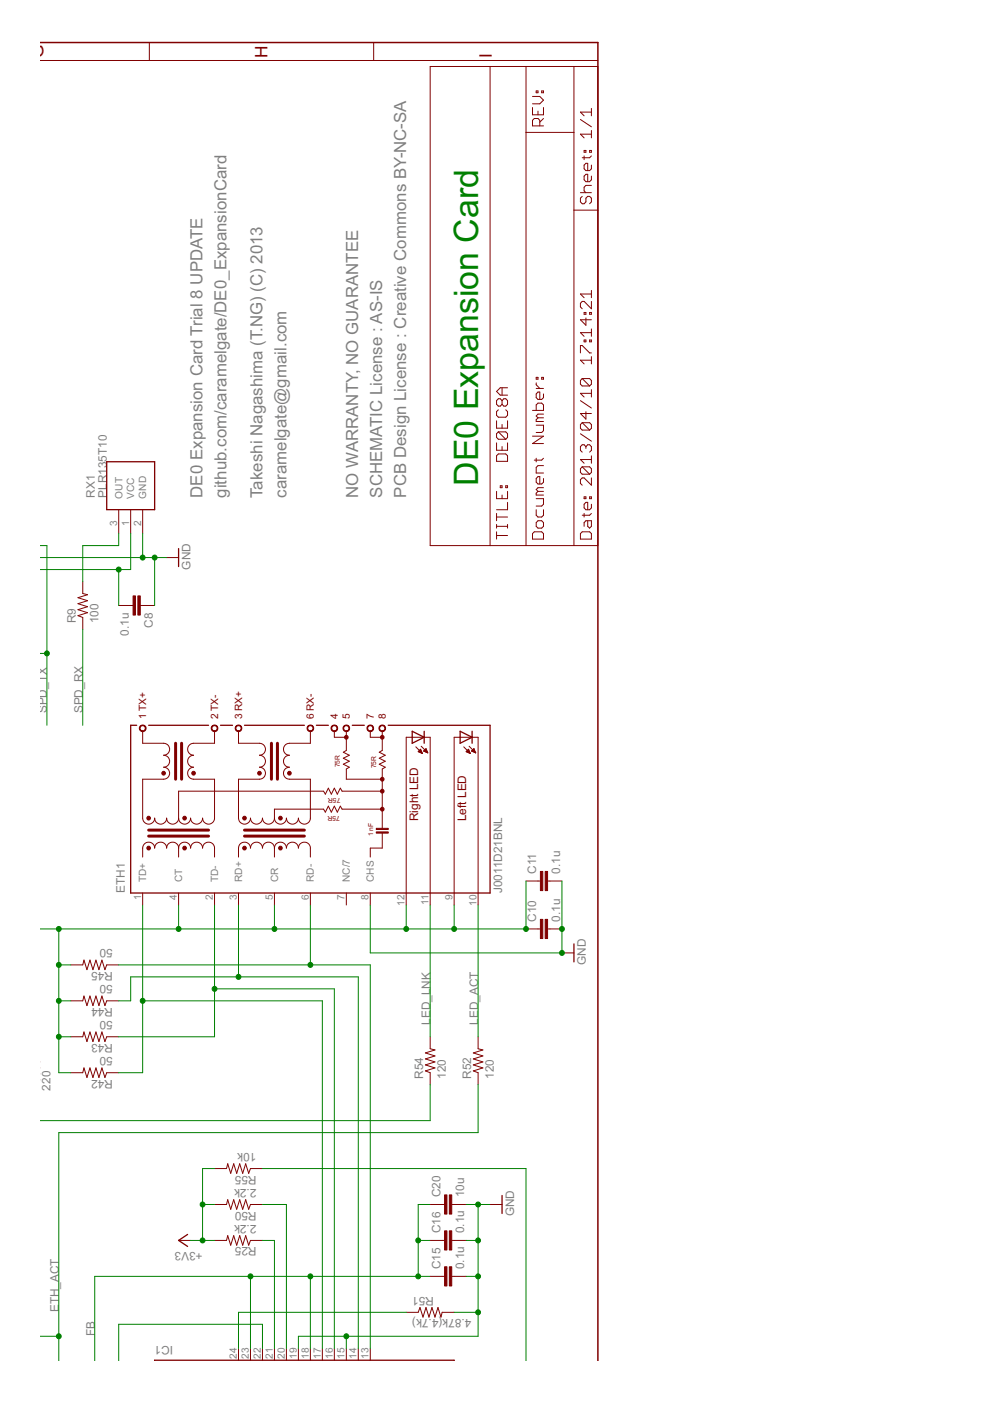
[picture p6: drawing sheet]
<svg xmlns="http://www.w3.org/2000/svg" width="210mm" height="297mm" viewBox="0 0 210 297" stroke-linecap="round" stroke-linejoin="round" font-family="sans-serif">
<g fill="#800000" stroke="#800000" stroke-width=".32">
<path d="M126.8 9v279.6z"/>
<path d="M8.5 9h118.3z"/>
</g>
<g fill="#800000" stroke="#800000" stroke-width=".21">
<path d="M8.5 12.8h118.3z"/>
<path d="M31.7 9v3.8z"/>
<path d="M79.2 9v3.8z"/>
<path d="M126.8 44.6v71.1z"/>
<path d="M111.5 14.1v14z"/>
<path d="M121.7 115.7h5.1z"/>
<path d="M123.1 114.3h2.3z"/>
<path d="M125.4 113.1v1.2z"/>
<path d="M125 112.8l.4 .3z"/>
<path d="M123.4 112.8h1.6z"/>
<path d="M123.4 112.8l-.3 .3z"/>
<path d="M123.1 113.1v1.2z"/>
<path d="M123.8 110.8v.8z"/>
<path d="M124.2 110.4l-.4 .4z"/>
<path d="M124.2 110.4h1.2z"/>
<path d="M125.4 110.4v1.2z"/>
<path d="M125.4 111.6l-.4 .4z"/>
<path d="M124.6 111.6l.4 .4z"/>
<path d="M124.6 110.4v1.2z"/>
<path d="M123.4 109.2h1.6z"/>
<path d="M125.4 108.9l-.4 .3z"/>
<path d="M123.8 108.9v.7z"/>
<path d="M125.4 106.9v.8z"/>
<path d="M125.4 107.7l-.4 .4z"/>
<path d="M124.2 108.1h.8z"/>
<path d="M123.8 107.7l.4 .4z"/>
<path d="M123.8 106.9v.8z"/>
<path d="M124.2 106.5l-.4 .4z"/>
<path d="M124.2 106.5h.4z"/>
<path d="M124.6 106.5v1.6z"/>
<path d="M123.8 105.3v.4z"/>
<path d="M123.8 105.3h.4z"/>
<path d="M124.2 105.3v.4z"/>
<path d="M123.8 105.7h.4z"/>
<path d="M125 105.3v.4z"/>
<path d="M125 105.3h.4z"/>
<path d="M125.4 105.3v.4z"/>
<path d="M125 105.7h.4z"/>
<path d="M125.4 101.3v1.6z"/>
<path d="M123.8 101.3l1.6 1.6z"/>
<path d="M123.4 101.3h.4z"/>
<path d="M123.4 101.3l-.3 .4z"/>
<path d="M123.1 101.7v.8z"/>
<path d="M123.1 102.5l.3 .4z"/>
<path d="M123.4 100.5h1.6z"/>
<path d="M123.1 100.2l.3 .3z"/>
<path d="M123.1 99.4v.8z"/>
<path d="M123.4 99l-.3 .4z"/>
<path d="M123.4 99h1.6z"/>
<path d="M125 99l.4 .4z"/>
<path d="M125.4 99.4v.8z"/>
<path d="M125.4 100.2l-.4 .3z"/>
<path d="M123.4 99l1.6 1.5z"/>
<path d="M123.1 97.4l.7 .8z"/>
<path d="M123.1 97.4h2.3z"/>
<path d="M125.4 96.6v1.6z"/>
<path d="M123.1 95.5l.3 .4z"/>
<path d="M123.1 94.7v.8z"/>
<path d="M123.4 94.3l-.3 .4z"/>
<path d="M123.4 94.3h.4z"/>
<path d="M123.8 94.3l.4 .4z"/>
<path d="M124.2 94.7v.4z"/>
<path d="M124.6 94.3l-.4 .4z"/>
<path d="M124.6 94.3h.4z"/>
<path d="M125 94.3l.4 .4z"/>
<path d="M125.4 94.7v.8z"/>
<path d="M125.4 95.5l-.4 .4z"/>
<path d="M123.1 92l2.3 1.5z"/>
<path d="M123.4 91.2h1.6z"/>
<path d="M123.1 90.8l.3 .4z"/>
<path d="M123.1 90v.8z"/>
<path d="M123.4 89.6l-.3 .4z"/>
<path d="M123.4 89.6h1.6z"/>
<path d="M125 89.6l.4 .4z"/>
<path d="M125.4 90v.8z"/>
<path d="M125.4 90.8l-.4 .4z"/>
<path d="M123.4 89.6l1.6 1.6z"/>
<path d="M123.1 87.7h2.3z"/>
<path d="M123.1 87.7l1.1 1.2z"/>
<path d="M124.2 87.3v1.6z"/>
<path d="M123.1 84.9l2.3 1.6z"/>
<path d="M123.1 83.4l.7 .8z"/>
<path d="M123.1 83.4h2.3z"/>
<path d="M125.4 82.6v1.6z"/>
<path d="M123.4 81.8h1.6z"/>
<path d="M123.1 81.4l.3 .4z"/>
<path d="M123.1 80.7v.7z"/>
<path d="M123.4 80.3l-.3 .4z"/>
<path d="M123.4 80.3h1.6z"/>
<path d="M125 80.3l.4 .4z"/>
<path d="M125.4 80.7v.7z"/>
<path d="M125.4 81.4l-.4 .4z"/>
<path d="M123.4 80.3l1.6 1.5z"/>
<path d="M123.1 76.4l.7 .8z"/>
<path d="M123.1 76.4h2.3z"/>
<path d="M125.4 75.6v1.6z"/>
<path d="M123.1 73.3v1.5z"/>
<path d="M123.1 73.3h.3z"/>
<path d="M123.4 73.3l1.6 1.5z"/>
<path d="M125 74.8h.4z"/>
<path d="M123.8 72.1v.4z"/>
<path d="M123.8 72.1h.4z"/>
<path d="M124.2 72.1v.4z"/>
<path d="M123.8 72.5h.4z"/>
<path d="M125 72.1v.4z"/>
<path d="M125 72.1h.4z"/>
<path d="M125.4 72.1v.4z"/>
<path d="M125 72.5h.4z"/>
<path d="M123.1 70.5l.7 .8z"/>
<path d="M123.1 70.5h2.3z"/>
<path d="M125.4 69.7v1.6z"/>
<path d="M123.1 67.8h2.3z"/>
<path d="M123.1 67.8l1.1 1.2z"/>
<path d="M124.2 67.4v1.6z"/>
<path d="M123.8 66.3v.3z"/>
<path d="M123.8 66.3h.4z"/>
<path d="M124.2 66.3v.3z"/>
<path d="M123.8 66.6h.4z"/>
<path d="M125 66.3v.3z"/>
<path d="M125 66.3h.4z"/>
<path d="M125.4 66.3v.3z"/>
<path d="M125 66.6h.4z"/>
<path d="M125.4 63.9v1.6z"/>
<path d="M123.8 63.9l1.6 1.6z"/>
<path d="M123.4 63.9h.4z"/>
<path d="M123.4 63.9l-.3 .4z"/>
<path d="M123.1 64.3v.8z"/>
<path d="M123.1 65.1l.3 .4z"/>
<path d="M123.1 62.3l.7 .8z"/>
<path d="M123.1 62.3h2.3z"/>
<path d="M125.4 61.6v1.5z"/>
<path d="M121.7 44.6v71.1z"/>
<path d="M111.5 115.7h10.2z"/>
<path d="M111.5 14.1h10.2z"/>
<path d="M121.7 44.6h5.1z"/>
<path d="M121.7 28.1v16.5z"/>
<path d="M126.8 14.1v30.5z"/>
<path d="M123.4 41.6l-.3 .4z"/>
<path d="M123.1 42v.8z"/>
<path d="M123.1 42.8l.3 .4z"/>
<path d="M123.4 43.2h.4z"/>
<path d="M124.2 42.8l-.4 .4z"/>
<path d="M124.2 42v.8z"/>
<path d="M124.2 42l.4-.4z"/>
<path d="M124.6 41.6h.4z"/>
<path d="M125 41.6l.4 .4z"/>
<path d="M125.4 42v.8z"/>
<path d="M125.4 42.8l-.4 .4z"/>
<path d="M123.1 40.9h2.3z"/>
<path d="M123.8 40.5l.4 .4z"/>
<path d="M123.8 39.7v.8z"/>
<path d="M123.8 39.7l.4-.4z"/>
<path d="M124.2 39.3h1.2z"/>
<path d="M125.4 37.3v.8z"/>
<path d="M125.4 38.1l-.4 .4z"/>
<path d="M124.2 38.5h.8z"/>
<path d="M123.8 38.1l.4 .4z"/>
<path d="M123.8 37.3v.8z"/>
<path d="M123.8 37.3l.4-.3z"/>
<path d="M124.2 37h.4z"/>
<path d="M124.6 37v1.5z"/>
<path d="M125.4 35v.8z"/>
<path d="M125.4 35.8l-.4 .4z"/>
<path d="M124.2 36.2h.8z"/>
<path d="M123.8 35.8l.4 .4z"/>
<path d="M123.8 35v.8z"/>
<path d="M123.8 35l.4-.4z"/>
<path d="M124.2 34.6h.4z"/>
<path d="M124.6 34.6v1.6z"/>
<path d="M123.4 33.4h1.6z"/>
<path d="M125 33.4l.4-.3z"/>
<path d="M123.8 33.1v.7z"/>
<path d="M123.8 31.9v.4z"/>
<path d="M123.8 31.9h.4z"/>
<path d="M124.2 31.9v.4z"/>
<path d="M123.8 32.3h.4z"/>
<path d="M125 31.9v.4z"/>
<path d="M125 31.9h.4z"/>
<path d="M125.4 31.9v.4z"/>
<path d="M125 32.3h.4z"/>
<path d="M123.1 28.4l.7 .8z"/>
<path d="M123.1 28.4h2.3z"/>
<path d="M125.4 27.7v1.5z"/>
<path d="M123.1 25.3l2.3 1.6z"/>
<path d="M123.1 23.8l.7 .8z"/>
<path d="M123.1 23.8h2.3z"/>
<path d="M125.4 23v1.6z"/>
<path d="M112.9 26.7h2.3z"/>
<path d="M112.9 25.5v1.2z"/>
<path d="M112.9 25.5l.4-.4z"/>
<path d="M113.3 25.1h.8z"/>
<path d="M114.1 25.1l.3 .4z"/>
<path d="M114.4 25.5v1.2z"/>
<path d="M114.4 25.9l.8-.8z"/>
<path d="M112.9 22.8v1.5z"/>
<path d="M112.9 24.3h2.3z"/>
<path d="M115.2 22.8v1.5z"/>
<path d="M114.1 23.6v.7z"/>
<path d="M112.9 22h1.5z"/>
<path d="M115.2 21.2l-.8 .8z"/>
<path d="M114.4 20.4l.8 .8z"/>
<path d="M112.9 20.4h1.5z"/>
<path d="M113.7 19.3v.4z"/>
<path d="M113.7 19.3h.4z"/>
<path d="M114.1 19.3v.4z"/>
<path d="M113.7 19.7h.4z"/>
<path d="M114.9 19.3v.4z"/>
<path d="M114.9 19.3h.3z"/>
<path d="M115.2 19.3v.4z"/>
<path d="M114.9 19.7h.3z"/>
<path d="M111.5 28.1h10.2z"/>
<path d="M111.5 28.1v87.6z"/>
<path d="M121.7 14.1v14z"/>
<path d="M121.7 14.1h5.1z"/>
<path d="M103.9 115.7h7.6z"/>
<path d="M91.2 14.1v101.6z"/>
<path d="M91.2 14.1h12.7z"/>
<path d="M103.9 14.1v101.6z"/>
<path d="M91.2 115.7h12.7z"/>
<path d="M103.9 14.1h7.6z"/>
<path d="M105.3 113.5h2.3z"/>
<path d="M105.3 112.8v1.5z"/>
<path d="M107.6 111.2v.8z"/>
<path d="M105.3 111.6h2.3z"/>
<path d="M105.3 111.2v.8z"/>
<path d="M105.3 109.6h2.3z"/>
<path d="M105.3 108.9v1.5z"/>
<path d="M105.3 108.1h2.3z"/>
<path d="M107.6 106.5v1.6z"/>
<path d="M105.3 104.2v1.5z"/>
<path d="M105.3 105.7h2.3z"/>
<path d="M107.6 104.2v1.5z"/>
<path d="M106.4 105v.7z"/>
<path d="M106.1 103v.4z"/>
<path d="M106.1 103h.3z"/>
<path d="M106.4 103v.4z"/>
<path d="M106.1 103.4h.3z"/>
<path d="M107.2 103v.4z"/>
<path d="M107.2 103h.4z"/>
<path d="M107.6 103v.4z"/>
<path d="M107.2 103.4h.4z"/>
<path d="M112.9 114.3h2.3z"/>
<path d="M115.2 113.1v1.2z"/>
<path d="M114.9 112.8l.3 .3z"/>
<path d="M113.3 112.8h1.6z"/>
<path d="M113.3 112.8l-.4 .3z"/>
<path d="M112.9 113.1v1.2z"/>
<path d="M115.2 110.8v.8z"/>
<path d="M114.9 110.4l.3 .4z"/>
<path d="M114.1 110.4h.8z"/>
<path d="M114.1 110.4l-.4 .4z"/>
<path d="M113.7 110.8v.8z"/>
<path d="M113.7 111.6l.4 .4z"/>
<path d="M114.1 112h.8z"/>
<path d="M114.9 112l.3-.4z"/>
<path d="M113.7 108.1v1.1z"/>
<path d="M113.7 109.2l.4 .4z"/>
<path d="M114.1 109.6h.8z"/>
<path d="M114.9 109.6l.3-.4z"/>
<path d="M115.2 108.1v1.1z"/>
<path d="M113.7 107.3h1.2z"/>
<path d="M114.9 107.3l.3-.4z"/>
<path d="M115.2 105.7v1.2z"/>
<path d="M113.7 105.7h1.5z"/>
<path d="M113.7 105h1.5z"/>
<path d="M113.7 104.6v.4z"/>
<path d="M113.7 104.6l.4-.4z"/>
<path d="M114.1 104.2h1.1z"/>
<path d="M113.7 103.8l.4 .4z"/>
<path d="M113.7 103.8l.4-.4z"/>
<path d="M114.1 103.4h1.1z"/>
<path d="M115.2 101.5v.7z"/>
<path d="M115.2 102.2l-.3 .4z"/>
<path d="M114.1 102.6h.8z"/>
<path d="M113.7 102.2l.4 .4z"/>
<path d="M113.7 101.5v.7z"/>
<path d="M114.1 101l-.4 .5z"/>
<path d="M114.1 101h.3z"/>
<path d="M114.4 101v1.6z"/>
<path d="M113.7 100.3h1.5z"/>
<path d="M113.7 99.1v1.2z"/>
<path d="M113.7 99.1l.4-.4z"/>
<path d="M114.1 98.7h1.1z"/>
<path d="M113.3 97.6h1.6z"/>
<path d="M115.2 97.2l-.3 .4z"/>
<path d="M113.7 97.2v.7z"/>
<path d="M112.9 94h2.3z"/>
<path d="M112.9 94l2.3-1.5z"/>
<path d="M112.9 92.5h2.3z"/>
<path d="M113.7 91.7h1.2z"/>
<path d="M115.2 91.3l-.3 .4z"/>
<path d="M115.2 90.1v1.2z"/>
<path d="M113.7 90.1h1.5z"/>
<path d="M113.7 89.4h1.5z"/>
<path d="M113.7 89v.4z"/>
<path d="M114.1 88.6l-.4 .4z"/>
<path d="M114.1 88.6h1.1z"/>
<path d="M113.7 88.2l.4 .4z"/>
<path d="M114.1 87.8l-.4 .4z"/>
<path d="M114.1 87.8h1.1z"/>
<path d="M112.9 87h2.3z"/>
<path d="M115.2 85.9v1.1z"/>
<path d="M114.9 85.5l.3 .4z"/>
<path d="M114.1 85.5h.8z"/>
<path d="M113.7 85.9l.4-.4z"/>
<path d="M113.7 85.9v1.1z"/>
<path d="M115.2 83.5v.8z"/>
<path d="M115.2 84.3l-.3 .4z"/>
<path d="M114.1 84.7h.8z"/>
<path d="M113.7 84.3l.4 .4z"/>
<path d="M113.7 83.5v.8z"/>
<path d="M114.1 83.1l-.4 .4z"/>
<path d="M114.1 83.1h.3z"/>
<path d="M114.4 83.1v1.6z"/>
<path d="M113.7 82.4h1.5z"/>
<path d="M113.7 81.6l.7 .8z"/>
<path d="M113.7 81.2v.4z"/>
<path d="M113.7 80v.4z"/>
<path d="M113.7 80h.4z"/>
<path d="M114.1 80v.4z"/>
<path d="M113.7 80.4h.4z"/>
<path d="M114.9 80v.4z"/>
<path d="M114.9 80h.3z"/>
<path d="M115.2 80v.4z"/>
<path d="M114.9 80.4h.3z"/>
<path d="M105.3 97.8h2.3z"/>
<path d="M107.6 96.6v1.2z"/>
<path d="M107.2 96.2l.4 .4z"/>
<path d="M105.7 96.2h1.5z"/>
<path d="M105.7 96.2l-.4 .4z"/>
<path d="M105.3 96.6v1.2z"/>
<path d="M105.3 93.9v1.6z"/>
<path d="M105.3 95.5h2.3z"/>
<path d="M107.6 93.9v1.6z"/>
<path d="M106.4 94.7v.8z"/>
<path d="M105.7 93.1h1.5z"/>
<path d="M105.3 92.7l.4 .4z"/>
<path d="M105.3 91.9v.8z"/>
<path d="M105.3 91.9l.4-.3z"/>
<path d="M105.7 91.6h1.5z"/>
<path d="M107.2 91.6l.4 .3z"/>
<path d="M107.6 91.9v.8z"/>
<path d="M107.6 92.7l-.4 .4z"/>
<path d="M105.7 91.6l1.5 1.5z"/>
<path d="M105.3 89.2v1.6z"/>
<path d="M105.3 90.8h2.3z"/>
<path d="M107.6 89.2v1.6z"/>
<path d="M106.4 90v.8z"/>
<path d="M105.7 86.9l-.4 .4z"/>
<path d="M105.3 87.3v.8z"/>
<path d="M105.3 88.1l.4 .4z"/>
<path d="M105.7 88.5h1.5z"/>
<path d="M107.6 88.1l-.4 .4z"/>
<path d="M107.6 87.3v.8z"/>
<path d="M107.2 86.9l.4 .4z"/>
<path d="M105.3 85.7l.4 .4z"/>
<path d="M105.3 84.9v.8z"/>
<path d="M105.7 84.5l-.4 .4z"/>
<path d="M105.7 84.5h.4z"/>
<path d="M106.1 84.5l.3 .4z"/>
<path d="M106.8 84.5l-.4 .4z"/>
<path d="M106.8 84.5h.4z"/>
<path d="M107.2 84.5l.4 .4z"/>
<path d="M107.6 84.9v.8z"/>
<path d="M107.6 85.7l-.4 .4z"/>
<path d="M106.8 86.1h.4z"/>
<path d="M106.4 85.7l.4 .4z"/>
<path d="M106.4 85.7l-.3 .4z"/>
<path d="M105.7 86.1h.4z"/>
<path d="M106.4 84.9v.8z"/>
<path d="M106.1 83.8h1.5z"/>
<path d="M105.3 83l.8 .8z"/>
<path d="M105.3 83l.8-.8z"/>
<path d="M106.1 82.2h1.5z"/>
<path d="M106.4 82.2v1.6z"/>
<path d="M25.2 108.1v5z"/>
<path d="M27.7 108.1v5z"/>
<path d="M30.2 108.1v5z"/>
<path d="M35.3 118.2h2.6z"/>
<path d="M30.2 128.4h2.6z"/>
<path d="M25.2 128.4h2.5z"/>
<path d="M29.7 128.4h.5z"/>
<path d="M27.7 128.4h.5z"/>
<path d="M17.5 123.3v2.5z"/>
<path d="M17.5 130.9v2.6z"/>
<path d="M16.5 130.5l1 .4z"/>
<path d="M16.5 130.5l2.1-.6z"/>
<path d="M16.5 129.3l2.1 .6z"/>
<path d="M16.5 129.3l2.1-.7z"/>
<path d="M16.5 128l2.1 .6z"/>
<path d="M16.5 128l2.1-.6z"/>
<path d="M16.5 126.7l2.1 .7z"/>
<path d="M16.5 126.7l2.1-.6z"/>
<path d="M17.5 125.8l1.1 .3z"/>
<path d="M91.2 189.3v2.6z"/>
<path d="M86.1 189.3v2.6z"/>
<path d="M87.4 156.3h2.5z"/>
<path d="M88.2 158.3l1.4 1.4z"/>
<path d="M89.3 158.2l1.4 1.4z"/>
<path d="M88.7 159.4l.9 .3z"/>
<path d="M88.7 159.4l.5-.5z"/>
<path d="M89.2 158.9l.4 .8z"/>
<path d="M89.4 159.3v.4z"/>
<path d="M89.3 159.1v.5z"/>
<path d="M89.1 158.9v.7z"/>
<path d="M89 159v.5z"/>
<path d="M88.9 159.1v.4z"/>
<path d="M88.8 159.3v.1z"/>
<path d="M89.8 159.2l.9 .4z"/>
<path d="M89.8 159.2l.5-.5z"/>
<path d="M90.3 158.7l.4 .9z"/>
<path d="M90.6 159.4v.2z"/>
<path d="M90.5 159.1v.4z"/>
<path d="M90.3 158.8v.7z"/>
<path d="M90.2 158.8v.6z"/>
<path d="M90.1 158.9v.5z"/>
<path d="M90 159.1v.2z"/>
<path d="M101.4 189.3v2.6z"/>
<path d="M96.3 189.3v2.6z"/>
<path d="M89.9 156.3h1.3z"/>
<path d="M86.1 156.3v33z"/>
<path d="M86.1 156.3h1.3z"/>
<path d="M91.2 156.3v33z"/>
<path d="M97.6 156.3h2.5z"/>
<path d="M98.3 158.3l1.4 1.4z"/>
<path d="M99.5 158.2l1.4 1.4z"/>
<path d="M98.8 159.4l.9 .3z"/>
<path d="M98.8 159.4l.5-.5z"/>
<path d="M99.3 158.9l.4 .8z"/>
<path d="M99.6 159.6v.1z"/>
<path d="M99.5 159.3v.4z"/>
<path d="M99.4 159v.6z"/>
<path d="M99.3 158.9v.7z"/>
<path d="M99.1 159v.5z"/>
<path d="M99 159.2v.2z"/>
<path d="M98.9 159.3v.1z"/>
<path d="M100 159.2l.9 .4z"/>
<path d="M100 159.2l.5-.5z"/>
<path d="M100.5 158.7l.4 .9z"/>
<path d="M100.7 159.3v.3z"/>
<path d="M100.6 159v.5z"/>
<path d="M100.5 158.7v.7z"/>
<path d="M100.4 158.9v.5z"/>
<path d="M100.2 159v.4z"/>
<path d="M100.1 159.1v.2z"/>
<path d="M100.1 156.3h1.3z"/>
<path d="M96.3 156.3v33z"/>
<path d="M96.3 156.3h1.3z"/>
<path d="M101.4 156.3v33z"/>
<path d="M30.2 189.3v2.6z"/>
<path d="M37.9 189.3v2.6z"/>
<path d="M45.5 189.3v2.6z"/>
<path d="M50.6 189.3v2.6z"/>
<path d="M58.2 189.3v2.6z"/>
<path d="M65.8 189.3v2.6z"/>
<path d="M73.4 189.3v2.6z"/>
<path d="M78.5 189.3v2.6z"/>
<path d="M45.5 179.8v1.9z"/>
<path d="M37.9 179.8v1.9z"/>
<path d="M30.2 179.8v1.9z"/>
<path d="M30.2 165.2v8.3z"/>
<path d="M30.2 165.2h4.5z"/>
<path d="M45.5 165.2v8.3z"/>
<path d="M41 165.2h4.5z"/>
<path d="M30.2 157.6h4.5z"/>
<path d="M30.2 155v2.6z"/>
<path d="M41 157.6h4.5z"/>
<path d="M45.5 155v2.6z"/>
<path d="M65.8 179.8v1.9z"/>
<path d="M58.2 179.8v1.9z"/>
<path d="M50.6 179.8v1.9z"/>
<path d="M50.6 165.2v8.3z"/>
<path d="M50.6 165.2h4.4z"/>
<path d="M65.8 165.2v8.3z"/>
<path d="M61.4 165.2h4.4z"/>
<path d="M50.6 157.6h4.4z"/>
<path d="M50.6 155v2.6z"/>
<path d="M61.4 157.6h4.4z"/>
<path d="M65.8 155v2.6z"/>
<path d="M70.9 155v1.3z"/>
<path d="M70.9 156.3h2.5z"/>
<path d="M73.4 155v1.3z"/>
<path d="M78.5 155v1.3z"/>
<path d="M78.5 156.3h2.5z"/>
<path d="M81 155v1.3z"/>
<path d="M73.4 156.3v2.8z"/>
<path d="M81 156.3v2.8z"/>
<path d="M37.9 167.7v5.8z"/>
<path d="M37.9 167.7h30.7z"/>
<path d="M58.2 171.6v1.9z"/>
<path d="M58.2 171.6h10.4z"/>
<path d="M68.6 171.6l.4 .6z"/>
<path d="M69.6 170.9l-.6 1.3z"/>
<path d="M69.6 170.9l.7 1.3z"/>
<path d="M70.9 170.9l-.6 1.3z"/>
<path d="M70.9 170.9l.6 1.3z"/>
<path d="M72.2 170.9l-.7 1.3z"/>
<path d="M72.2 170.9l.3 .7z"/>
<path d="M68.6 167.7l.4 .7z"/>
<path d="M69.6 167.1l-.6 1.3z"/>
<path d="M69.6 167.1l.7 1.3z"/>
<path d="M70.9 167.1l-.6 1.3z"/>
<path d="M70.9 167.1l.6 1.3z"/>
<path d="M72.2 167.1l-.7 1.3z"/>
<path d="M72.2 167.1l.3 .6z"/>
<path d="M73.4 163l.7-.3z"/>
<path d="M72.8 162l1.3 .7z"/>
<path d="M72.8 162l1.3-.6z"/>
<path d="M72.8 160.8l1.3 .6z"/>
<path d="M72.8 160.8l1.3-.7z"/>
<path d="M72.8 159.5l1.3 .6z"/>
<path d="M72.8 159.5l.6-.4z"/>
<path d="M81 163l.7-.3z"/>
<path d="M80.4 162l1.3 .7z"/>
<path d="M80.4 162l1.3-.6z"/>
<path d="M80.4 160.8l1.3 .6z"/>
<path d="M80.4 160.8l1.3-.7z"/>
<path d="M80.4 159.5l1.3 .6z"/>
<path d="M80.4 159.5l.6-.4z"/>
<path d="M78.5 179.8v1.9z"/>
<path d="M78.5 179.8h2.5z"/>
<path d="M81 176.6v3.2z"/>
<path d="M81 171.6v4z"/>
<path d="M81 167.7v3.9z"/>
<path d="M81 165.2v2.5z"/>
<path d="M81 163v2.2z"/>
<path d="M73.4 163v2.2z"/>
<path d="M73.4 165.2h7.6z"/>
<path d="M72.5 167.7h8.5z"/>
<path d="M72.5 171.6h8.5z"/>
<path d="M78.5 285.9v2.5z"/>
<path d="M76 285.9v2.5z"/>
<path d="M73.4 285.9v2.5z"/>
<path d="M70.9 285.9v2.5z"/>
<path d="M68.3 285.9v2.5z"/>
<path d="M65.8 285.9v2.5z"/>
<path d="M63.3 285.9v2.5z"/>
<path d="M60.7 285.9v2.5z"/>
<path d="M58.2 285.9v2.5z"/>
<path d="M55.6 285.9v2.5z"/>
<path d="M53.1 285.9v2.5z"/>
<path d="M50.6 285.9v2.5z"/>
<path d="M45.5 263h2.5z"/>
<path d="M53.1 263h2.5z"/>
<path d="M53.1 263l-.4 1z"/>
<path d="M52.1 262l.6 2z"/>
<path d="M52.1 262l-.6 2z"/>
<path d="M50.8 262l.7 2z"/>
<path d="M50.8 262l-.6 2z"/>
<path d="M49.6 262l.6 2z"/>
<path d="M49.6 262l-.7 2z"/>
<path d="M48.3 262l.6 2z"/>
<path d="M48.3 262l-.3 1z"/>
<path d="M45.5 255.4h2.5z"/>
<path d="M53.1 255.4h2.5z"/>
<path d="M53.1 255.4l-.4 1z"/>
<path d="M52.1 254.4l.6 2z"/>
<path d="M52.1 254.4l-.6 2z"/>
<path d="M50.8 254.4l.7 2z"/>
<path d="M50.8 254.4l-.6 2z"/>
<path d="M49.6 254.4l.6 2z"/>
<path d="M49.6 254.4l-.7 2z"/>
<path d="M48.3 254.4l.6 2z"/>
<path d="M48.3 254.4l-.3 1z"/>
<path d="M93.7 278.2h2.6z"/>
<path d="M86.1 278.2h2.6z"/>
<path d="M89 277.2l-.3 1z"/>
<path d="M89 277.2l.7 2.1z"/>
<path d="M90.3 277.2l-.6 2.1z"/>
<path d="M90.3 277.2l.7 2.1z"/>
<path d="M91.6 277.2l-.6 2.1z"/>
<path d="M91.6 277.2l.6 2.1z"/>
<path d="M92.9 277.2l-.7 2.1z"/>
<path d="M92.9 277.2l.6 2.1z"/>
<path d="M93.7 278.2l-.2 1.1z"/>
<path d="M101.4 219.8v2.6z"/>
<path d="M101.4 227.4v2.6z"/>
<path d="M100.4 227.1l1 .3z"/>
<path d="M100.4 227.1l2-.7z"/>
<path d="M100.4 225.8l2 .6z"/>
<path d="M100.4 225.8l2-.7z"/>
<path d="M100.4 224.5l2 .6z"/>
<path d="M100.4 224.5l2-.6z"/>
<path d="M100.4 223.2l2 .7z"/>
<path d="M100.4 223.2l2-.6z"/>
<path d="M101.4 222.4l1 .2z"/>
<path d="M91.2 219.8v2.6z"/>
<path d="M91.2 227.4v2.6z"/>
<path d="M90.2 227.1l1 .3z"/>
<path d="M90.2 227.1l2-.7z"/>
<path d="M90.2 225.8l2 .6z"/>
<path d="M90.2 225.8l2-.7z"/>
<path d="M90.2 224.5l2 .6z"/>
<path d="M90.2 224.5l2-.6z"/>
<path d="M90.2 223.2l2 .7z"/>
<path d="M90.2 223.2l2-.6z"/>
<path d="M91.2 222.4l1 .2z"/>
<path d="M45.5 247.8h2.5z"/>
<path d="M53.1 247.8h2.5z"/>
<path d="M53.1 247.8l-.4 1z"/>
<path d="M52.1 246.7l.6 2.1z"/>
<path d="M52.1 246.7l-.6 2.1z"/>
<path d="M50.8 246.7l.7 2.1z"/>
<path d="M50.8 246.7l-.6 2.1z"/>
<path d="M49.6 246.7l.6 2.1z"/>
<path d="M49.6 246.7l-.7 2.1z"/>
<path d="M48.3 246.7l.6 2.1z"/>
<path d="M48.3 246.7l-.3 1.1z"/>
<path d="M91.2 270.6h2.5z"/>
<path d="M96.3 270.6h2.5z"/>
<path d="M93.7 270.6h.6z"/>
<path d="M95.8 270.6h.5z"/>
<path d="M91.2 263h2.5z"/>
<path d="M96.3 263h2.5z"/>
<path d="M93.7 263h.6z"/>
<path d="M95.8 263h.5z"/>
<path d="M91.2 255.4h2.5z"/>
<path d="M96.3 255.4h2.5z"/>
<path d="M93.7 255.4h.6z"/>
<path d="M95.8 255.4h.5z"/>
<path d="M111.5 197h2.6z"/>
<path d="M116.6 197h2.5z"/>
<path d="M114.1 197h.5z"/>
<path d="M116.1 197h.5z"/>
<path d="M111.5 186.8h2.6z"/>
<path d="M116.6 186.8h2.5z"/>
<path d="M114.1 186.8h.5z"/>
<path d="M116.1 186.8h.5z"/>
<path d="M103.9 255.4h2.5z"/>
<path d="M37.9 263h2.5z"/>
<path d="M119.1 202h2.6z"/>
<path d="M15 227.4h2.5z"/>
<path d="M22.6 227.4h2.6z"/>
<path d="M22.6 227.4l-.4 1.1z"/>
<path d="M21.6 226.4l.6 2.1z"/>
<path d="M21.6 226.4l-.6 2.1z"/>
<path d="M20.3 226.4l.7 2.1z"/>
<path d="M20.3 226.4l-.6 2.1z"/>
<path d="M19.1 226.4l.6 2.1z"/>
<path d="M19.1 226.4l-.7 2.1z"/>
<path d="M17.8 226.4l.6 2.1z"/>
<path d="M17.8 226.4l-.3 1z"/>
<path d="M15 219.8h2.5z"/>
<path d="M22.6 219.8h2.6z"/>
<path d="M22.6 219.8l-.4 1z"/>
<path d="M21.6 218.8l.6 2z"/>
<path d="M21.6 218.8l-.6 2z"/>
<path d="M20.3 218.8l.7 2z"/>
<path d="M20.3 218.8l-.6 2z"/>
<path d="M19.1 218.8l.6 2z"/>
<path d="M19.1 218.8l-.7 2z"/>
<path d="M17.8 218.8l.6 2z"/>
<path d="M17.8 218.8l-.3 1z"/>
<path d="M15 212.2h2.5z"/>
<path d="M22.6 212.2h2.6z"/>
<path d="M22.6 212.2l-.4 1z"/>
<path d="M21.6 211.2l.6 2z"/>
<path d="M21.6 211.2l-.6 2z"/>
<path d="M20.3 211.2l.7 2z"/>
<path d="M20.3 211.2l-.6 2z"/>
<path d="M19.1 211.2l.6 2z"/>
<path d="M19.1 211.2l-.7 2z"/>
<path d="M17.8 211.2l.6 2z"/>
<path d="M17.8 211.2l-.3 1z"/>
<path d="M15 204.6h2.5z"/>
<path d="M22.6 204.6h2.6z"/>
<path d="M22.6 204.6l-.4 1z"/>
<path d="M21.6 203.6l.6 2z"/>
<path d="M21.6 203.6l-.6 2z"/>
<path d="M20.3 203.6l.7 2z"/>
<path d="M20.3 203.6l-.6 2z"/>
<path d="M19.1 203.6l.6 2z"/>
<path d="M19.1 203.6l-.7 2z"/>
<path d="M17.8 203.6l.6 2z"/>
<path d="M17.8 203.6l-.3 1z"/>
<path d="M29.8 153.9a.72 .72 0 0 1 1.1 .3 .72 .72 0 0 1-.7 .9v-.1a.56 .56 0 0 1-.5-.8 .56 .56 0 0 1 .9-.2 .56 .56 0 0 1-.2 .9 .61 .61 0 0 1-.7-.1 .61 .61 0 0 1-.1-.7z" fill-rule="evenodd"/>
<path d="M45 153.9a.71 .71 0 0 1 1.2 .3 .71 .71 0 0 1-.7 .9v-.1a.56 .56 0 0 1-.6-.8 .56 .56 0 0 1 1-.2 .56 .56 0 0 1-.2 .9 .61 .61 0 0 1-.8-.1 .61 .61 0 0 1 0-.7z" fill-rule="evenodd"/>
<path d="M50.1 153.9a.71 .71 0 0 1 1.1 .3 .71 .71 0 0 1-.6 .9v-.1a.56 .56 0 0 1-.6-.8 .56 .56 0 0 1 .9-.2 .56 .56 0 0 1-.1 .9 .61 .61 0 0 1-.8-.1 .61 .61 0 0 1 0-.7z" fill-rule="evenodd"/>
<path d="M65.4 153.9a.71 .71 0 0 1 1.1 .3 .71 .71 0 0 1-.7 .9v-.1a.56 .56 0 0 1-.5-.8 .56 .56 0 0 1 .9-.2 .56 .56 0 0 1-.2 .9 .61 .61 0 0 1-.8-.1 .61 .61 0 0 1 0-.7z" fill-rule="evenodd"/>
<path d="M70.4 153.9a.71 .71 0 0 1 1.2 .3 .71 .71 0 0 1-.7 .9v-.1a.56 .56 0 0 1-.6-.8 .56 .56 0 0 1 1-.2 .56 .56 0 0 1-.2 .9 .61 .61 0 0 1-.8-.1 .61 .61 0 0 1 0-.7z" fill-rule="evenodd"/>
<path d="M73 153.9a.71 .71 0 0 1 1.1 .3 .71 .71 0 0 1-.7 .9v-.1a.56 .56 0 0 1-.5-.8 .56 .56 0 0 1 .9-.2 .56 .56 0 0 1-.2 .9 .61 .61 0 0 1-.8-.1 .61 .61 0 0 1 0-.7z" fill-rule="evenodd"/>
<path d="M78.1 153.9a.71 .71 0 0 1 1.1 .3 .71 .71 0 0 1-.7 .9v-.1a.56 .56 0 0 1-.5-.8 .56 .56 0 0 1 .9-.2 .56 .56 0 0 1-.2 .9 .61 .61 0 0 1-.8-.1 .61 .61 0 0 1 0-.7z" fill-rule="evenodd"/>
<path d="M80.6 153.9a.71 .71 0 0 1 1.1 .3 .71 .71 0 0 1-.7 .9v-.1a.56 .56 0 0 1-.5-.8 .56 .56 0 0 1 .9-.2 .56 .56 0 0 1-.2 .9 .61 .61 0 0 1-.7-.1 .61 .61 0 0 1-.1-.7z" fill-rule="evenodd"/>
<circle cx="31.5" cy="179.8" r=".39"/>
<circle cx="39.1" cy="179.8" r=".39"/>
<circle cx="31.5" cy="173.5" r=".39"/>
<circle cx="39.1" cy="173.5" r=".39"/>
<circle cx="41" cy="163.9" r=".39"/>
<circle cx="34.7" cy="163.9" r=".39"/>
<circle cx="51.8" cy="179.8" r=".39"/>
<circle cx="59.4" cy="179.8" r=".39"/>
<circle cx="51.8" cy="173.5" r=".39"/>
<circle cx="59.4" cy="173.5" r=".39"/>
<circle cx="61.4" cy="163.9" r=".39"/>
<circle cx="55" cy="163.9" r=".39"/>
<circle cx="81" cy="171.6" r=".39"/>
<circle cx="81" cy="167.7" r=".39"/>
<circle cx="81" cy="165.2" r=".39"/>
<circle cx="81" cy="156.3" r=".39"/>
<circle cx="73.4" cy="156.3" r=".39"/>
</g>
<g fill="#800000" stroke="#800000" stroke-width=".28">
<path d="M32.8 97.9v10.2z"/>
<path d="M22.6 97.9h10.2z"/>
<path d="M22.6 97.9v10.2z"/>
<path d="M22.6 108.1h10.2z"/>
<path d="M37.9 116.3v3.8z"/>
<path d="M87.4 155l2.5 1.3z"/>
<path d="M87.4 157.6l2.5-1.3z"/>
<path d="M89.9 155v1.3z"/>
<path d="M89.9 156.3v1.3z"/>
<path d="M87.4 155v1.3z"/>
<path d="M87.4 156.3v1.3z"/>
<path d="M97.6 155l2.5 1.3z"/>
<path d="M97.6 157.6l2.5-1.3z"/>
<path d="M100.1 155v1.3z"/>
<path d="M100.1 156.3v1.3z"/>
<path d="M97.6 155v1.3z"/>
<path d="M97.6 156.3v1.3z"/>
<path d="M27.7 189.3h76.2z"/>
<path d="M103.9 153.8v35.5z"/>
<path d="M27.7 153.8v35.5z"/>
<path d="M27.7 153.8h1.3z"/>
<path d="M82.3 153.8h21.6z"/>
<path d="M74.7 153.8h2.5z"/>
<path d="M67.1 153.8h2.5z"/>
<path d="M51.8 153.8h12.7z"/>
<path d="M46.8 153.8h2.5z"/>
<path d="M31.5 153.8h12.7z"/>
<path d="M96.3 288.4v.2z"/>
<path d="M32.8 288.4h63.5z"/>
<path d="M32.8 288.4v.2z"/>
<path d="M106.4 253.5v3.8z"/>
<path d="M37.9 263l1.9-1.3z"/>
<path d="M37.9 263l1.9 1.3z"/>
<path d="M121.7 200.1v3.8z"/>
</g>
<g fill="#800000" stroke="#800000" stroke-width=".21">
<path d="M28.2 126.3h.5v4.1h-.5z"/>
<path d="M29.2 126.3h.5v4.1h-.5z"/>
<path d="M79.8 176.4h2.5v.2h-2.5z"/>
<path d="M79.8 175.6h2.5v.3h-2.5z"/>
<path d="M95.3 268.6h.5v4h-.5z"/>
<path d="M94.3 268.6h.5v4h-.5z"/>
<path d="M95.3 261h.5v4h-.5z"/>
<path d="M94.3 261h.5v4h-.5z"/>
<path d="M95.3 253.3h.5v4.1h-.5z"/>
<path d="M94.3 253.3h.5v4.1h-.5z"/>
<path d="M115.6 194.9h.5v4.1h-.5z"/>
<path d="M114.6 194.9h.5v4.1h-.5z"/>
<path d="M115.6 184.8h.5v4h-.5z"/>
<path d="M114.6 184.8h.5v4h-.5z"/>
</g>
<path d="M34.7 157.6a1.27 1.27 0 0 1 1.3 1.3 1.27 1.27 0 0 1-1.3 1.2 1.27 1.27 0 0 1 1.3 1.3 1.27 1.27 0 0 1-1.3 1.3 1.27 1.27 0 0 1 1.3 1.2 1.27 1.27 0 0 1-1.3 1.3M41 157.6a1.27 1.27 0 0 0-1.2 1.3 1.27 1.27 0 0 0 1.2 1.2 1.27 1.27 0 0 0-1.2 1.3 1.27 1.27 0 0 0 1.2 1.3 1.27 1.27 0 0 0-1.2 1.2 1.27 1.27 0 0 0 1.2 1.3M55 157.6a1.27 1.27 0 0 1 1.3 1.3 1.27 1.27 0 0 1-1.3 1.2 1.27 1.27 0 0 1 1.3 1.3 1.27 1.27 0 0 1-1.3 1.3 1.27 1.27 0 0 1 1.3 1.2 1.27 1.27 0 0 1-1.3 1.3M61.4 157.6a1.27 1.27 0 0 0-1.3 1.3 1.27 1.27 0 0 0 1.3 1.2 1.27 1.27 0 0 0-1.3 1.3 1.27 1.27 0 0 0 1.3 1.3 1.27 1.27 0 0 0-1.3 1.2 1.27 1.27 0 0 0 1.3 1.3M30.2 179.8a1.27 1.27 0 0 1 1.3-1.2 1.27 1.27 0 0 1 1.3 1.2 1.27 1.27 0 0 1 1.3-1.2 1.27 1.27 0 0 1 1.2 1.2 1.27 1.27 0 0 1 1.3-1.2 1.27 1.27 0 0 1 1.3 1.2 1.27 1.27 0 0 1 1.2-1.2 1.27 1.27 0 0 1 1.3 1.2 1.27 1.27 0 0 1 1.3-1.2 1.27 1.27 0 0 1 1.2 1.2 1.27 1.27 0 0 1 1.3-1.2 1.27 1.27 0 0 1 1.3 1.2M30.2 173.5a1.27 1.27 0 0 0 1.3 1.2 1.27 1.27 0 0 0 1.3-1.2 1.27 1.27 0 0 0 1.3 1.2 1.27 1.27 0 0 0 1.2-1.2 1.27 1.27 0 0 0 1.3 1.2 1.27 1.27 0 0 0 1.3-1.2 1.27 1.27 0 0 0 1.2 1.2 1.27 1.27 0 0 0 1.3-1.2 1.27 1.27 0 0 0 1.3 1.2 1.27 1.27 0 0 0 1.2-1.2 1.27 1.27 0 0 0 1.3 1.2 1.27 1.27 0 0 0 1.3-1.2M50.6 179.8a1.27 1.27 0 0 1 1.2-1.2 1.27 1.27 0 0 1 1.3 1.2 1.27 1.27 0 0 1 1.3-1.2 1.27 1.27 0 0 1 1.2 1.2 1.27 1.27 0 0 1 1.3-1.2 1.27 1.27 0 0 1 1.3 1.2 1.27 1.27 0 0 1 1.3-1.2 1.27 1.27 0 0 1 1.2 1.2 1.27 1.27 0 0 1 1.3-1.2 1.27 1.27 0 0 1 1.3 1.2 1.27 1.27 0 0 1 1.2-1.2 1.27 1.27 0 0 1 1.3 1.2M50.6 173.5a1.27 1.27 0 0 0 1.2 1.2 1.27 1.27 0 0 0 1.3-1.2 1.27 1.27 0 0 0 1.3 1.2 1.27 1.27 0 0 0 1.2-1.2 1.27 1.27 0 0 0 1.3 1.2 1.27 1.27 0 0 0 1.3-1.2 1.27 1.27 0 0 0 1.3 1.2 1.27 1.27 0 0 0 1.2-1.2 1.27 1.27 0 0 0 1.3 1.2 1.27 1.27 0 0 0 1.3-1.2 1.27 1.27 0 0 0 1.2 1.2 1.27 1.27 0 0 0 1.3-1.2" fill="none" stroke="#800000" stroke-width=".21"/>
<g fill="#800000" stroke="#800000" stroke-width=".63">
<path d="M31.5 177.3h12.7z"/>
<path d="M31.5 176h12.7z"/>
<path d="M38.5 157.6v7.6z"/>
<path d="M37.2 157.6v7.6z"/>
<path d="M51.8 177.3h12.7z"/>
<path d="M51.8 176h12.7z"/>
<path d="M58.8 157.6v7.6z"/>
<path d="M57.6 157.6v7.6z"/>
</g>
<g fill="#008000" stroke="#008000" stroke-width=".21">
<path d="M32.8 118.2h2.5z"/>
<path d="M30.2 118.2h2.6z"/>
<path d="M8.5 118.2h21.7z"/>
<path d="M30.2 113.1v5.1z"/>
<path d="M32.8 118.2v10.2z"/>
<path d="M96.3 278.2h5.1z"/>
<path d="M98.8 270.6h2.6z"/>
<path d="M98.8 263h2.6z"/>
<path d="M98.8 255.4h2.6z"/>
<path d="M101.4 255.4h2.5z"/>
<path d="M101.4 255.4v7.6z"/>
<path d="M101.4 263v7.6z"/>
<path d="M101.4 270.6v7.6z"/>
<path d="M63.3 283.3v2.6z"/>
<path d="M63.3 283.3h10.1z"/>
<path d="M73.4 283.3v2.6z"/>
<path d="M73.4 283.3h28z"/>
<path d="M101.4 278.2v5.1z"/>
<path d="M119.1 186.8v10.2z"/>
<path d="M119.1 197v5z"/>
<path d="M78.5 191.9v10.1z"/>
<path d="M78.5 202h40.6z"/>
<path d="M8.5 120.8h16.7z"/>
<path d="M25.2 120.8h2.5z"/>
<path d="M27.7 113.1v7.7z"/>
<path d="M25.2 120.8v7.6z"/>
<path d="M55.6 280.8v5.1z"/>
<path d="M25.2 280.8h30.4z"/>
<path d="M25.2 280.8v7.8z"/>
<path d="M8.5 197h4z"/>
<path d="M37.9 191.9v5.1z"/>
<path d="M111.5 186.8v10.2z"/>
<path d="M96.3 191.9v5.1z"/>
<path d="M96.3 197h15.2z"/>
<path d="M86.1 191.9v5.1z"/>
<path d="M86.1 197h10.2z"/>
<path d="M58.2 191.9v5.1z"/>
<path d="M58.2 197h27.9z"/>
<path d="M37.9 197h20.3z"/>
<path d="M12.5 197h25.4z"/>
<path d="M12.5 227.4h2.5z"/>
<path d="M12.5 219.8v7.6z"/>
<path d="M12.5 212.2v7.6z"/>
<path d="M12.5 204.6v7.6z"/>
<path d="M12.5 197v7.6z"/>
<path d="M12.5 219.8h2.5z"/>
<path d="M12.5 212.2h2.5z"/>
<path d="M12.5 204.6h2.5z"/>
<path d="M42.9 255.4h2.6z"/>
<path d="M42.9 247.8h2.6z"/>
<path d="M42.9 247.8v7.6z"/>
<path d="M42.9 255.4v7.6z"/>
<path d="M40.4 263h2.5z"/>
<path d="M42.9 263h2.6z"/>
<path d="M17.5 133.5v20.3z"/>
<path d="M9.9 138.5v15.3z"/>
<path d="M9.9 115.7v22.8z"/>
<path d="M8.5 115.7h1.4z"/>
<path d="M8.5 138.5h1.4z"/>
<path d="M17.5 115.7v7.6z"/>
<path d="M17.5 115.7h7.7z"/>
<path d="M25.2 113.1v2.6z"/>
<path d="M68.3 212.2v73.7z"/>
<path d="M30.2 212.2h38.1z"/>
<path d="M30.2 191.9v20.3z"/>
<path d="M30.2 212.2v15.2z"/>
<path d="M25.2 227.4h5z"/>
<path d="M70.9 209.7v76.2z"/>
<path d="M45.5 209.7h25.4z"/>
<path d="M45.5 191.9v17.8z"/>
<path d="M45.5 209.7v10.1z"/>
<path d="M25.2 219.8h20.3z"/>
<path d="M76 207.1v78.8z"/>
<path d="M50.6 207.1h25.4z"/>
<path d="M50.6 191.9v15.2z"/>
<path d="M27.7 207.1h22.9z"/>
<path d="M27.7 207.1v5.1z"/>
<path d="M25.2 212.2h2.5z"/>
<path d="M78.5 204.6v81.3z"/>
<path d="M65.8 204.6h12.7z"/>
<path d="M65.8 191.9v12.7z"/>
<path d="M25.2 204.6h40.6z"/>
<path d="M111.5 247.8v40.8z"/>
<path d="M55.6 247.8h55.9z"/>
<path d="M50.6 278.2v7.7z"/>
<path d="M50.6 278.2h35.5z"/>
<path d="M58.2 263v22.9z"/>
<path d="M55.6 263h2.6z"/>
<path d="M60.7 255.4v30.5z"/>
<path d="M55.6 255.4h5.1z"/>
<path d="M91.2 191.9v27.9z"/>
<path d="M88.7 255.4h2.5z"/>
<path d="M88.7 255.4v7.6z"/>
<path d="M88.7 263h2.5z"/>
<path d="M88.7 263v7.6z"/>
<path d="M88.7 270.6h2.5z"/>
<path d="M20.1 270.6v18z"/>
<path d="M20.1 270.6h33z"/>
<path d="M53.1 270.6h12.7z"/>
<path d="M65.8 270.6h22.9z"/>
<path d="M65.8 270.6v15.3z"/>
<path d="M53.1 270.6v15.3z"/>
<path d="M101.4 191.9v27.9z"/>
<path d="M8.5 237.6h82.7z"/>
<path d="M91.2 230v7.6z"/>
<path d="M12.5 283.3v5.3z"/>
<path d="M12.5 240.1v43.2z"/>
<path d="M12.5 240.1h88.9z"/>
<path d="M101.4 230v10.1z"/>
<path d="M8.5 283.3h4z"/>
<circle cx="30.2" cy="118.2" r=".52"/>
<circle cx="32.8" cy="118.2" r=".52"/>
<circle cx="101.4" cy="255.4" r=".52"/>
<circle cx="101.4" cy="263" r=".52"/>
<circle cx="101.4" cy="270.6" r=".52"/>
<circle cx="101.4" cy="278.2" r=".52"/>
<circle cx="73.4" cy="283.3" r=".52"/>
<circle cx="119.1" cy="197" r=".52"/>
<circle cx="119.1" cy="202" r=".52"/>
<circle cx="25.2" cy="120.8" r=".52"/>
<circle cx="111.5" cy="197" r=".52"/>
<circle cx="96.3" cy="197" r=".52"/>
<circle cx="86.1" cy="197" r=".52"/>
<circle cx="58.2" cy="197" r=".52"/>
<circle cx="37.9" cy="197" r=".52"/>
<circle cx="12.5" cy="197" r=".52"/>
<circle cx="12.5" cy="219.8" r=".52"/>
<circle cx="12.5" cy="212.2" r=".52"/>
<circle cx="12.5" cy="204.6" r=".52"/>
<circle cx="42.9" cy="255.4" r=".52"/>
<circle cx="42.9" cy="263" r=".52"/>
<circle cx="9.9" cy="138.5" r=".52"/>
<circle cx="30.2" cy="212.2" r=".52"/>
<circle cx="45.5" cy="209.7" r=".52"/>
<circle cx="50.6" cy="207.1" r=".52"/>
<circle cx="65.8" cy="204.6" r=".52"/>
<circle cx="88.7" cy="263" r=".52"/>
<circle cx="88.7" cy="270.6" r=".52"/>
<circle cx="65.8" cy="270.6" r=".52"/>
<circle cx="53.1" cy="270.6" r=".52"/>
<circle cx="12.5" cy="283.3" r=".52"/>
</g>
<text font-size="8" fill="#008000" x="101.4" y="103" transform="rotate(-90 101.4 103)">DE0 Expansion Card</text>
<g font-size="4.1" fill="#800000">
<text x="9.2" y="12.2" transform="rotate(-90 9.2 12.2)">G</text>
<text x="56.7" y="12.2" transform="rotate(-90 56.7 12.2)">H</text>
<text x="104.3" y="12.2" transform="rotate(-90 104.3 12.2)">I</text>
</g>
<g font-size="4" fill="#808080">
<text x="43" y="105.5" transform="rotate(-90 43 105.5)">DE0 Expansion Card Trial 8 UPDATE</text>
<text x="48" y="105.5" transform="rotate(-90 48 105.5)">github.com/caramelgate/DE0_ExpansionCard</text>
<text x="55.7" y="105.5" transform="rotate(-90 55.7 105.5)">Takeshi Nagashima (T.NG) (C) 2013</text>
<text x="60.7" y="105.5" transform="rotate(-90 60.7 105.5)">caramelgate@gmail.com</text>
<text x="76" y="105.5" transform="rotate(-90 76 105.5)">NO WARRANTY, NO GUARANTEE</text>
<text x="81.1" y="105.5" transform="rotate(-90 81.1 105.5)">SCHEMATIC License : AS-IS</text>
<text x="86.1" y="105.5" transform="rotate(-90 86.1 105.5)">PCB Design License : Creative Commons BY-NC-SA</text>
</g>
<g font-size="2.8" fill="#808080">
<text x="22.6" y="97.9" transform="rotate(-90 22.6 97.9)">5T10</text>
<text x="20.1" y="105.5" transform="rotate(-90 20.1 105.5)">RX1</text>
<text x="22.6" y="105.5" transform="rotate(-90 22.6 105.5)">PLR13</text>
<text x="40.4" y="120.8" transform="rotate(-90 40.4 120.8)">GND</text>
<text x="16.1" y="132.2" transform="rotate(-90 16.1 132.2)">R9</text>
<text x="20.9" y="132.2" transform="rotate(-90 20.9 132.2)">100</text>
<text x="27.3" y="134.8" transform="rotate(-90 27.3 134.8)">0.1u</text>
<text x="32.4" y="133.1" transform="rotate(-90 32.4 133.1)">C8</text>
<text x="9.9" y="151.2" transform="rotate(-90 9.9 151.2)">SPD_TX</text>
<text x="17.6" y="151.2" transform="rotate(-90 17.6 151.2)">SPD_RX</text>
<text x="113.7" y="185.3" transform="rotate(-90 113.7 185.3)">C11</text>
<text x="118.8" y="185.3" transform="rotate(-90 118.8 185.3)">0.1u</text>
<text x="26.4" y="189.3" transform="rotate(-90 26.4 189.3)">ETH1</text>
<text x="106.4" y="189.3" transform="rotate(-90 106.4 189.3)">J0011D21BNL</text>
<text x="113.7" y="195.4" transform="rotate(-90 113.7 195.4)">C10</text>
<text x="118.8" y="195.4" transform="rotate(-90 118.8 195.4)">0.1u</text>
<text x="23.9" y="201.3" transform="rotate(-180 23.9 201.3)">50</text>
<text x="-.7" y="206.1" transform="rotate(-180 -.7 206.1)">S</text>
<text x="23.9" y="208.9" transform="rotate(-180 23.9 208.9)">50</text>
<text x="23.9" y="206.1" transform="rotate(-180 23.9 206.1)">R45</text>
<text x="124.2" y="204.6" transform="rotate(-90 124.2 204.6)">GND</text>
<text x="23.9" y="213.7" transform="rotate(-180 23.9 213.7)">R44</text>
<text x="-.7" y="218.8" transform="rotate(-180 -.7 218.8)">L</text>
<text x="-.7" y="216.6" transform="rotate(-180 -.7 216.6)">L</text>
<text x="23.9" y="221.3" transform="rotate(-180 23.9 221.3)">R43</text>
<text x="23.9" y="216.5" transform="rotate(-180 23.9 216.5)">50</text>
<text x="91.2" y="217.3" transform="rotate(-90 91.2 217.3)">LED_LNK</text>
<text x="101.4" y="217.3" transform="rotate(-90 101.4 217.3)">LED_ACT</text>
<text x="23.9" y="224.1" transform="rotate(-180 23.9 224.1)">50</text>
<text x="10.7" y="231.2" transform="rotate(-90 10.7 231.2)">220</text>
<text x="23.9" y="228.9" transform="rotate(-180 23.9 228.9)">R42</text>
<text x="89.7" y="228.7" transform="rotate(-90 89.7 228.7)">R54</text>
<text x="94.5" y="228.7" transform="rotate(-90 94.5 228.7)">120</text>
<text x="99.9" y="228.7" transform="rotate(-90 99.9 228.7)">R52</text>
<text x="104.7" y="228.7" transform="rotate(-90 104.7 228.7)">120</text>
<text x="54.4" y="244.4" transform="rotate(-180 54.4 244.4)">10k</text>
<text x="54.4" y="249.3" transform="rotate(-180 54.4 249.3)">R55</text>
<text x="54.4" y="252.1" transform="rotate(-180 54.4 252.1)">2.2k</text>
<text x="54.4" y="256.9" transform="rotate(-180 54.4 256.9)">R50</text>
<text x="93.4" y="253.8" transform="rotate(-90 93.4 253.8)">C20</text>
<text x="98.4" y="253.8" transform="rotate(-90 98.4 253.8)">10u</text>
<text x="109" y="257.9" transform="rotate(-90 109 257.9)">GND</text>
<text x="54.4" y="259.7" transform="rotate(-180 54.4 259.7)">2.2k</text>
<text x="93.4" y="261.5" transform="rotate(-90 93.4 261.5)">C16</text>
<text x="98.4" y="261.5" transform="rotate(-90 98.4 261.5)">0.1u</text>
<text x="43" y="265.5" transform="rotate(-180 43 265.5)">+3V3</text>
<text x="54.4" y="264.5" transform="rotate(-180 54.4 264.5)">R25</text>
<text x="93.4" y="269.1" transform="rotate(-90 93.4 269.1)">C15</text>
<text x="98.4" y="269.1" transform="rotate(-90 98.4 269.1)">0.1u</text>
<text x="92" y="275" transform="rotate(-180 92 275)">R51</text>
<text x="12.5" y="278.2" transform="rotate(-90 12.5 278.2)">ETH_ACT</text>
<text x="99.9" y="279.8" transform="rotate(-180 99.9 279.8)">4.87k(4.7k)</text>
<text x="20.1" y="283.3" transform="rotate(-90 20.1 283.3)">FB</text>
<text x="36.7" y="285.3" transform="rotate(-180 36.7 285.3)">IC1</text>
</g>
<g font-size="2.8" fill="#800000">
<text x="88.7" y="174.1" transform="rotate(-90 88.7 174.1)">Right LED</text>
<text x="98.8" y="174.1" transform="rotate(-90 98.8 174.1)">Left LED</text>
</g>
<g font-size="2.4" fill="#808080">
<text x="25.9" y="105.7" transform="rotate(-90 25.9 105.7)">OUT</text>
<text x="28.5" y="105.7" transform="rotate(-90 28.5 105.7)">VCC</text>
<text x="31" y="105.7" transform="rotate(-90 31 105.7)">GND</text>
<text x="24.8" y="111.6" transform="rotate(-90 24.8 111.6)">3</text>
<text x="27.4" y="111.6" transform="rotate(-90 27.4 111.6)">1</text>
<text x="29.9" y="111.6" transform="rotate(-90 29.9 111.6)">2</text>
<text x="29.9" y="190.9" transform="rotate(-90 29.9 190.9)">1</text>
<text x="31" y="187" transform="rotate(-90 31 187)">TD+</text>
<text x="37.5" y="190.9" transform="rotate(-90 37.5 190.9)">4</text>
<text x="38.6" y="187" transform="rotate(-90 38.6 187)">CT</text>
<text x="45.1" y="190.9" transform="rotate(-90 45.1 190.9)">2</text>
<text x="46.3" y="187" transform="rotate(-90 46.3 187)">TD-</text>
<text x="50.2" y="190.9" transform="rotate(-90 50.2 190.9)">3</text>
<text x="51.3" y="187" transform="rotate(-90 51.3 187)">RD+</text>
<text x="57.8" y="190.9" transform="rotate(-90 57.8 190.9)">5</text>
<text x="59" y="187" transform="rotate(-90 59 187)">CR</text>
<text x="65.5" y="190.9" transform="rotate(-90 65.5 190.9)">6</text>
<text x="66.6" y="187" transform="rotate(-90 66.6 187)">RD-</text>
<text x="73.1" y="190.9" transform="rotate(-90 73.1 190.9)">7</text>
<text x="74.2" y="187" transform="rotate(-90 74.2 187)">NC/7</text>
<text x="78.2" y="190.9" transform="rotate(-90 78.2 190.9)">8</text>
<text x="79.3" y="187" transform="rotate(-90 79.3 187)">CHS</text>
<text x="90.9" y="191.9" transform="rotate(-90 90.9 191.9)">11</text>
<text x="95.9" y="190.9" transform="rotate(-90 95.9 190.9)">9</text>
<text x="85.8" y="192.1" transform="rotate(-90 85.8 192.1)">12</text>
<text x="101" y="192.1" transform="rotate(-90 101 192.1)">10</text>
<text x="50.2" y="288" transform="rotate(-90 50.2 288)">24</text>
<text x="52.8" y="288" transform="rotate(-90 52.8 288)">23</text>
<text x="55.3" y="288" transform="rotate(-90 55.3 288)">22</text>
<text x="57.8" y="288" transform="rotate(-90 57.8 288)">21</text>
<text x="60.4" y="288" transform="rotate(-90 60.4 288)">20</text>
<text x="62.9" y="288" transform="rotate(-90 62.9 288)">19</text>
<text x="65.5" y="288" transform="rotate(-90 65.5 288)">18</text>
<text x="68" y="288" transform="rotate(-90 68 288)">17</text>
<text x="70.5" y="288" transform="rotate(-90 70.5 288)">16</text>
<text x="73.1" y="288" transform="rotate(-90 73.1 288)">15</text>
<text x="75.6" y="288" transform="rotate(-90 75.6 288)">14</text>
<text x="78.2" y="288" transform="rotate(-90 78.2 288)">13</text>
</g>
<g font-size="2.4" fill="#800000">
<text x="31" y="152.5" transform="rotate(-90 31 152.5)">1 TX+</text>
<text x="46.3" y="152.5" transform="rotate(-90 46.3 152.5)">2 TX-</text>
<text x="51.3" y="152.5" transform="rotate(-90 51.3 152.5)">3 RX+</text>
<text x="66.6" y="152.5" transform="rotate(-90 66.6 152.5)">6 RX-</text>
<text x="71.7" y="152.5" transform="rotate(-90 71.7 152.5)">4</text>
<text x="74.2" y="152.5" transform="rotate(-90 74.2 152.5)">5</text>
<text x="79.3" y="152.5" transform="rotate(-90 79.3 152.5)">7</text>
<text x="81.8" y="152.5" transform="rotate(-90 81.8 152.5)">8</text>
</g>
<g font-size="1.6" fill="#800000">
<text x="72" y="162.7" transform="rotate(-90 72 162.7)">75R</text>
<text x="79.8" y="162.9" transform="rotate(-90 79.8 162.9)">75R</text>
<text x="72" y="173" transform="rotate(-180 72 173)">75R</text>
<text x="72.2" y="169.1" transform="rotate(-180 72.2 169.1)">75R</text>
<text x="79.1" y="177.3" transform="rotate(-90 79.1 177.3)">1 nF</text>
</g>
</svg>
